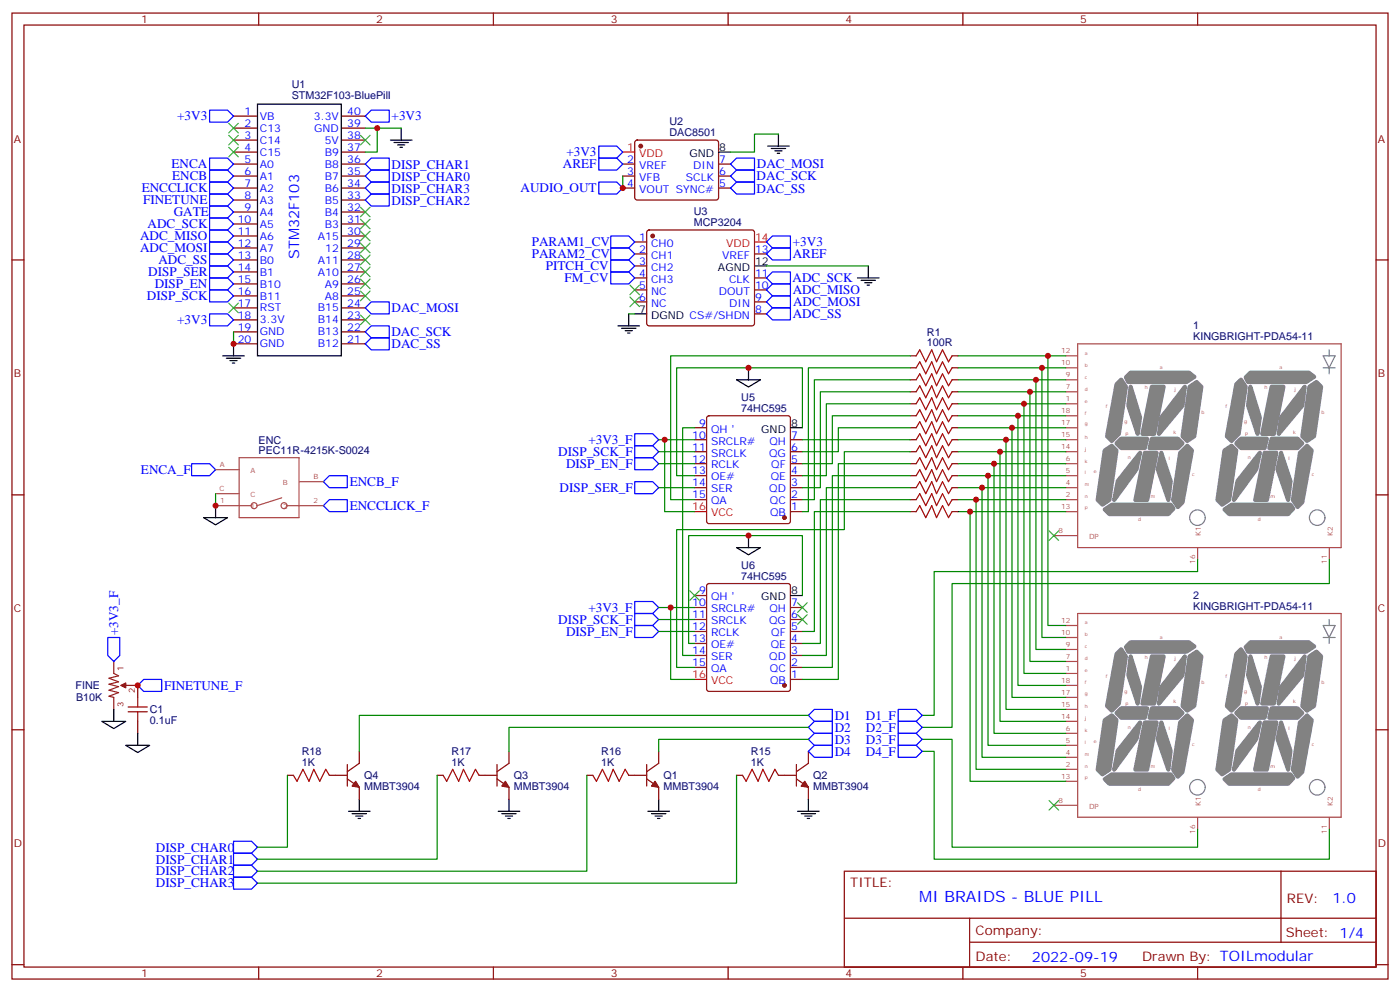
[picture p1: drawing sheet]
<svg xmlns="http://www.w3.org/2000/svg" width="412mm" height="292mm" viewBox="0 0 412 292" stroke-linecap="round" stroke-linejoin="round" font-family="sans-serif">
<g fill="none" stroke="#870000" stroke-width=".35">
<path d="M3.5 3.8h405.4v284.4h-405.4zM7.1 7.4h398.2v277.3h-398.2zM76.2 3.8v3.6M145.3 3.8v3.6M214.5 3.8v3.6M283.6 3.8v3.6M352.8 3.8v3.6M68.8 34.2h7M68.8 37.7h7M100.5 34.2h7.1M100.5 37.7h7.1M68.8 41.2h7"/>
<path d="M68.8 44.8h7M68.8 48.3h7M68.8 51.8h7M68.8 55.4h7M68.8 58.9h7M100.5 41.2h7.1M100.5 44.8h7.1M100.5 48.3h7.1M100.5 51.8h7.1M100.5 55.4h7.1M100.5 58.9h7.1M183.4 48.3h3.6"/>
<path d="M183.4 51.8h3.6M183.4 55.4h3.6M187.2 41.4l.5-.2h23.3l.5 .2 .2 .5-.1 16.5-.6 .5-23.6-.1-.4-.6v-16.3zM211.7 48.3h3.5M211.7 51.8h3.5M211.7 55.4h3.5M3.5 76.5h3.6M68.8 76.5h7M68.8 62.4h7M68.8 65.9h7M68.8 69.5h7M68.8 73h7"/>
<path d="M100.5 76.5h7.1M100.5 62.4h7.1M100.5 65.9h7.1M100.5 69.5h7.1M100.5 73h7.1M187 74.8h3.5M187 78.3h3.5M187 71.2h3.5M190.7 67.9l.5-.2h30.3l.5 .2 .2 .5v26.8l-.2 .5-.5 .2h-30.3l-.5-.2-.2-.5v-26.8zM222.2 74.8h3.6M405.3 76.5h3.6M68.8 80h7"/>
<path d="M68.8 83.6h7M68.8 87.1h7M68.8 90.6h7M68.8 94.2h7M68.8 97.7h7M100.5 80h7.1M100.5 83.6h7.1M100.5 87.1h7.1M100.5 90.6h7.1M100.5 94.2h7.1M100.5 97.7h7.1M187 81.8h3.5"/>
<path d="M187 85.3h3.5M187 88.9h3.5M222.2 81.8h3.6M222.2 85.3h3.6M222.2 88.9h3.6M222.2 92.4h3.6M68.8 101.2h7M100.5 101.2h7.1M268.1 104.7h1.8M268.1 108.3h1.8M268.1 111.8h1.8M268.1 115.3h1.8"/>
<path d="M268.1 118.9h1.8M280.5 104.7h1.7M280.5 108.3h1.7M280.5 111.8h1.7M280.5 115.3h1.7M280.5 118.9h1.7M204.6 136.5h3.5M204.6 133h3.5M204.6 129.4h3.5M204.6 125.9h3.5M208.4 122.6l.4-.2h23.3l.5 .2 .2 .5v30.3l-.2 .5-.5 .2h-23.3l-.5-.2-.2-.5v-30.3zM232.8 136.5h3.6"/>
<path d="M232.8 133h3.6M232.8 129.4h3.6M268.1 136.5h1.8M268.1 133h1.8M268.1 129.4h1.8M268.1 125.9h1.8M268.1 122.4h1.8M280.5 136.5h1.7M280.5 133h1.7M280.5 129.4h1.7M280.5 125.9h1.7M280.5 122.4h1.7"/>
<path d="M3.5 145.7h3.6M204.6 147.1h3.5M204.6 143.5h3.5M204.6 140h3.5M232.8 150.6h3.6M232.8 147.1h3.6M232.8 143.5h3.6M232.8 140h3.6M268.1 150.6h1.8M268.1 147.1h1.8M268.1 143.5h1.8M268.1 140h1.8"/>
<path d="M280.5 150.6h1.7M280.5 147.1h1.7M280.5 143.5h1.7M280.5 140h1.7M405.3 145.7h3.6M204.6 178.8h3.5M204.6 175.3h3.5M208.4 172l.4-.2h23.3l.5 .2 .2 .5v30.3l-.2 .5-.5 .2h-23.3l-.5-.2-.2-.5v-30.3zM232.8 178.8h3.6M204.6 196.5h3.5M204.6 192.9h3.5M204.6 189.4h3.5"/>
<path d="M204.6 185.9h3.5M204.6 182.4h3.5M232.8 200h3.6M232.8 196.5h3.6M232.8 192.9h3.6M232.8 189.4h3.6M232.8 185.9h3.6M232.8 182.4h3.6M3.5 214.8h3.6M37 201.8h3.6v3.5M40.6 212.3v3.6M405.3 214.8h3.6"/>
<path d="M84.7 228.2h1.7M97 228.2h5.3M102.3 225v6.4M102.3 229.3l3.5 2.4v3.6M105.8 221.2v3.5l-3.5 2.5M128.8 228.2h1.7M141.1 228.2h5.3M146.4 225v6.4M146.4 229.3l3.5 2.4v3.6M149.9 221.2v3.5l-3.5 2.5M172.9 228.2h1.7M185.2 228.2h5.3"/>
<path d="M190.5 225v6.4M190.5 229.3l3.5 2.4v3.6M194 221.2v3.5l-3.5 2.5M217 228.2h1.7M229.3 228.2h5.3M234.6 225v6.4M234.6 229.3l3.5 2.4v3.6M238.1 221.2v3.5l-3.5 2.5M248.7 256.4h156.6v28.3h-156.6zM377.3 256.5v20.8M248.7 270.3h156.5M285.6 277.3h119.6"/>
<path d="M285.6 270.3v14.1M3.5 284h3.6M76.2 284.7v3.5M145.3 284.7v3.5M214.5 284.7v3.5M283.6 284.7v3.5M352.8 284.7v3.5M405.3 284h3.6"/>
</g>
<g fill="none" stroke="#000" stroke-width=".35">
<path d="M75.8 30.7h24.7v74h-24.7zM118.2 37.7v3.5M229.3 39.5v3.5M115 41.2h6.4M116.1 41.9h4.2M117.1 42.7h2.1M117.8 43.4h.7M211.7 44.8h3.5M226.1 43h6.4M227.2 43.7h4.2M228.2 44.4h2.2M229 45.1h.7"/>
<path d="M222.2 78.3h3.6M255.8 78.3v3.5M182 95.9h6.4M183.1 96.6h4.2M184.1 97.3h2.2M184.9 98h.7M185.2 92.4v3.5M187 92.4h3.5M252.6 81.8h6.3M253.6 82.5h4.3M254.7 83.2h2.1M255.4 83.9h.7"/>
<path d="M65.6 104.7h6.4M66.7 105.4h4.2M67.7 106.2h2.1M68.4 106.9h.7M68.8 101.2v3.5M217 111.8h7l-3.5 2.1zM220.5 108.3v3.5M232.8 125.9h3.6M60 152.4h7l-3.5 2.1zM63.5 148.8v3.6M220.5 157.7v3.5M217 161.2h7l-3.5 2.1z"/>
<path d="M232.8 175.3h3.6M30 212.3h7l-3.5 2.2zM33.5 208.8v3.5M37 219.4h7.1l-3.5 2.1zM40.6 215.9v3.5M102.7 238.8h6.3M103.7 239.5h4.2M105.8 235.3v3.5M146.8 238.8h6.3M147.8 239.5h4.2M149.9 235.3v3.5M190.9 238.8h6.3"/>
<path d="M191.9 239.5h4.2M194 235.3v3.5M234.9 238.8h6.4M236 239.5h4.2M238.1 235.3v3.5M104.8 240.2h2.1M105.5 240.9h.7M148.9 240.2h2.1M149.6 240.9h.7M193 240.2h2.1M193.7 240.9h.7M237.1 240.2h2.1"/>
<path d="M237.8 240.9h.7"/>
</g>
<g fill="none" stroke="#00f" stroke-width=".35">
<path d="M61.7 32.4h5.3l1.8 1.8-1.8 1.7h-5.3zM107.6 34.2l1.8-1.8h5.3v3.5h-5.3zM61.7 53.6h5.3l1.8 1.8-1.8 1.7h-5.3zM61.7 46.5h5.3l1.8 1.8-1.8 1.8h-5.3zM61.7 50.1h5.3l1.8 1.7-1.8 1.8h-5.3zM61.7 57.1h5.3l1.8 1.8-1.8 1.7h-5.3zM107.6 51.8l1.8-1.7h5.3v3.5h-5.3zM107.6 55.4l1.8-1.8h5.3v3.5h-5.3zM107.6 58.9l1.8-1.8h5.3v3.5h-5.3zM109.4 46.5h5.3v3.6h-5.3l-1.8-1.8zM176.4 43h5.3l1.7 1.8-1.7 1.7h-5.3zM176.4 46.5h5.3l1.7 1.8-1.7 1.8h-5.3z"/>
<path d="M176.4 53.6h5.3l1.7 1.8-1.7 1.7h-5.3zM215.2 55.4l1.8-1.8h5.2v3.5h-5.2zM215.2 51.8l1.8-1.7h5.2v3.5h-5.2zM217 46.5h5.2v3.6h-5.2l-1.8-1.8zM61.7 60.6h5.3l1.8 1.8-1.8 1.8h-5.3zM61.7 64.2h5.3l1.8 1.7-1.8 1.8h-5.3zM61.7 67.7h5.3l1.8 1.8-1.8 1.7h-5.3zM61.7 71.2h5.3l1.8 1.8-1.8 1.8h-5.3zM61.7 74.8h5.3l1.8 1.7-1.8 1.8h-5.3zM61.7 78.3h5.3l1.8 1.7-1.8 1.8h-5.3zM179.9 69.5h5.3l1.8 1.7-1.8 1.8h-5.3zM179.9 73h5.3l1.8 1.8-1.8 1.7h-5.3z"/>
<path d="M179.9 76.5h5.3l1.8 1.8-1.8 1.7h-5.3zM225.8 71.2l1.7-1.7h5.3v3.5h-5.3zM225.8 74.8l1.7-1.8h5.3v3.5h-5.3zM61.7 81.8h5.3l1.8 1.8-1.8 1.7h-5.3zM61.7 85.3h5.3l1.8 1.8-1.8 1.8h-5.3zM61.7 92.4h5.3l1.8 1.8-1.8 1.7h-5.3zM107.6 90.6l1.8-1.7h5.3v3.5h-5.3zM107.6 97.7l1.8-1.8h5.3v3.5h-5.3zM179.9 80h5.3l1.8 1.8-1.8 1.8h-5.3zM225.8 81.8l1.7-1.8h5.3v3.6h-5.3zM225.8 85.3l1.7-1.7h5.3v3.5h-5.3zM225.8 88.9l1.7-1.8h5.3v3.5h-5.3z"/>
<path d="M225.8 92.4l1.7-1.8h5.3v3.6h-5.3zM107.6 101.2l1.8-1.8h5.3v3.6h-5.3zM56.4 136.5h5.3l1.8 1.8-1.8 1.7h-5.3zM187 127.7h5.3l1.7 1.7-1.7 1.8h-5.3zM187 131.2h5.3l1.7 1.8-1.7 1.7h-5.3zM187 134.7h5.3l1.7 1.8-1.7 1.8h-5.3zM95.2 141.8l1.8-1.8h5.3v3.5h-5.3zM95.2 148.8l1.8-1.7h5.3v3.5h-5.3zM187 141.8h5.3l1.7 1.7-1.7 1.8h-5.3zM187 177.1h5.3l1.7 1.7-1.7 1.8h-5.3zM31.7 187.6h3.6v5.3l-1.8 1.8-1.8-1.8zM187 180.6h5.3l1.7 1.8-1.7 1.7h-5.3z"/>
<path d="M187 184.1h5.3l1.7 1.8-1.7 1.7h-5.3zM40.6 201.8l1.7-1.8h5.3v3.5h-5.3zM238.1 217.6l1.8-1.7h5.3v3.5h-5.3zM238.1 214.1l1.8-1.8h5.3v3.6h-5.3zM238.1 210.6l1.8-1.8h5.3v3.5h-5.3zM264.6 219.4h5.3l1.7 1.8-1.7 1.7h-5.3zM264.6 215.9h5.3l1.7 1.7-1.7 1.8h-5.3zM264.6 212.3h5.3l1.7 1.8-1.7 1.8h-5.3zM264.6 208.8h5.3l1.7 1.8-1.7 1.7h-5.3zM238.1 221.2l1.8-1.8h5.3v3.5h-5.3zM68.8 251.1h5.3l1.7 1.8-1.7 1.8h-5.3zM68.8 247.6h5.3l1.7 1.8-1.7 1.7h-5.3z"/>
<path d="M68.8 254.7h5.3l1.7 1.7-1.7 1.8h-5.3zM68.8 258.2h5.3l1.7 1.8-1.7 1.7h-5.3z"/>
</g>
<g fill="none" stroke="#008700" stroke-width=".35">
<path d="M107.6 37.7h10.6M111.1 37.7v7.1h-3.5M229.3 39.5h-7.1v5.3h-7M183.4 51.8v3.6M225.8 78.3h30M68.8 97.7v3.5M185.2 92.4h1.8M268.1 104.7h-70.5v42.4h7M268.1 108.3h-30v42.3h-1.7M268.1 111.8h-28.2v35.3h-3.5M268.1 115.3h-26.4v28.2h-5.3M268.1 118.9h-24.7v21.1h-7"/>
<path d="M282.2 104.7h31.8M282.2 108.3h31.8M282.2 111.8h31.8M282.2 115.3h31.8M282.2 118.9h31.8M301.6 118.9v79.3h12.4M303.4 115.3v79.4h10.6M305.2 111.8v79.4h8.8M306.9 108.3v79.3h7.1M308.7 104.7v79.4h5.3M194 129.4h1.8M194 133h10.6"/>
<path d="M194 136.5h10.6M204.6 129.4h-8.8v21.2h8.8M204.6 125.9h-3.5v67h3.5M236.4 125.9v-17.6h-37.1v31.7h5.3M236.4 129.4h31.7M268.1 122.4h-22.9v14.1h-8.8M268.1 125.9h-21.2v7.1h-10.5M268.1 133h-19.4v22.9h-49.4v40.6h5.3M268.1 136.5h-21.2v63.5h-10.5M282.2 122.4h31.8M282.2 125.9h31.8M282.2 129.4h31.8"/>
<path d="M282.2 133h31.8M282.2 136.5h31.8M292.8 136.5v79.4h21.2M294.6 133v79.3h19.4M296.3 129.4v79.4h17.7M298.1 125.9v79.4h15.9M299.9 122.4v79.4h14.1M63.5 145.3v3.5M194 143.5h10.6M268.1 140h-22.9v56.5h-8.8M268.1 143.5h-24.7v49.4h-7M268.1 147.1h-26.4v42.3h-5.3"/>
<path d="M268.1 150.6h-28.2v35.3h-3.5M282.2 140h31.8M282.2 143.5h31.8M282.2 147.1h31.8M282.2 150.6h31.8M285.8 150.6v79.4h28.2M287.5 147.1v79.3h26.5M289.3 143.5v79.4h24.7M291 140v79.4h23M194 178.8h3.6M204.6 178.8h-7v21.2h7M236.4 175.3v-17.6h-33.6v31.7h1.8"/>
<path d="M352.8 164.7v3.5h-77.6v42.4h-3.6M391.6 164.7v7.1h-111.1v42.3h-8.9M194 182.4h10.6M194 185.9h10.6M238.1 217.6h-44.1v3.6M238.1 214.1h-88.2v7.1M238.1 210.6h-132.3v10.6M271.6 217.6h8.9v31.8h72.3v-5.3M84.7 228.2v21.2h-8.9M128.8 228.2v24.7h-53M172.9 228.2v28.2h-97.1M217 228.2v31.8h-141.2"/>
<path d="M271.6 221.2h3.6v31.7h116.4v-8.8"/>
</g>
<g fill="none" stroke="#3c3" stroke-width=".35">
<path d="M67.4 36.3l2.8 2.8M67.4 39.8l2.8 2.9M70.2 36.3l-2.8 2.8M70.2 39.8l-2.8 2.9M106.2 39.8l2.8 2.9M109 39.8l-2.8 2.9M67.4 43.4l2.8 2.8M70.2 43.4l-2.8 2.8M106.2 61l2.8 2.8M106.2 64.5l2.8 2.8M106.2 68.1l2.8 2.8M106.2 71.6l2.8 2.8"/>
<path d="M106.2 75.1l2.8 2.8M106.2 78.6l2.8 2.9M109 61l-2.8 2.8M109 64.5l-2.8 2.8M109 68.1l-2.8 2.8M109 71.6l-2.8 2.8M109 75.1l-2.8 2.8M109 78.6l-2.8 2.9M67.4 89.2l2.8 2.8M70.2 89.2l-2.8 2.8M106.2 82.2l2.8 2.8M106.2 85.7l2.8 2.8"/>
<path d="M106.2 92.7l2.8 2.9M109 82.2l-2.8 2.8M109 85.7l-2.8 2.8M109 92.7l-2.8 2.9M185.6 83.9l2.8 2.8M185.6 87.5l2.8 2.8M188.4 83.9l-2.8 2.8M188.4 87.5l-2.8 2.8M309 156.2l2.9 2.9M311.9 156.2l-2.9 2.9M203.2 173.9l2.8 2.8M206 173.9l-2.8 2.8"/>
<path d="M234.9 177.4l2.9 2.8M237.8 177.4l-2.9 2.8M234.9 180.9l2.9 2.9M237.8 180.9l-2.9 2.9M309 235.6l2.9 2.8M311.9 235.6l-2.9 2.8"/>
</g>
<g fill="#870000" stroke="#870000" stroke-width=".35">
<path d="M35.6 201.8l1.4-.8v1.5z"/>
<path d="M237.1 230l1 1.7-2.1-.3z"/>
<path d="M193 230l1 1.7-2.1-.3z"/>
<path d="M148.9 230l1 1.7-2.1-.3z"/>
<path d="M104.8 230l1 1.7-2.1-.3z"/>
<circle cx="188.7" cy="43" r=".53"/>
<circle cx="192.3" cy="69.5" r=".53"/>
<circle cx="231.1" cy="152.4" r=".53"/>
<circle cx="231.1" cy="201.8" r=".53"/>
</g>
<path d="M183.4 44.8h3.6M222.2 71.2h3.6M204.6 150.6h3.5M204.6 200h3.5" fill="none" stroke="#f00" stroke-width=".35"/>
<path d="M33.5 194.7v3.5l1.4 .7-2.8 .7 2.8 1.1-2.8 .7 2.8 .7-2.8 1.1 2.8 .7-2.8 1 1.4 .4v3.5M35.6 201.8h1.4" fill="none" stroke="#8c2424" stroke-width=".35"/>
<g fill="none" stroke="#a10000" stroke-width=".35">
<path d="M269.9 104.7l1-1.7 1.8 3.5 1.8-3.5 1.4 3.5 1.7-3.5 1.8 3.5 1.1-1.8M269.9 108.3l1-1.8 1.8 3.5 1.8-3.5 1.4 3.5 1.7-3.5 1.8 3.5 1.1-1.7M269.9 111.8l1-1.8 1.8 3.6 1.8-3.6 1.4 3.6 1.7-3.6 1.8 3.6 1.1-1.8M269.9 115.3l1-1.7 1.8 3.5 1.8-3.5 1.4 3.5 1.7-3.5 1.8 3.5 1.1-1.8M269.9 118.9l1-1.8 1.8 3.5 1.8-3.5 1.4 3.5 1.7-3.5 1.8 3.5 1.1-1.7M269.9 122.4l1-1.8 1.8 3.5 1.8-3.5 1.4 3.5 1.7-3.5 1.8 3.5 1.1-1.7M269.9 125.9l1-1.8 1.8 3.6 1.8-3.6 1.4 3.6 1.7-3.6 1.8 3.6 1.1-1.8M269.9 129.4l1-1.7 1.8 3.5 1.8-3.5 1.4 3.5 1.7-3.5 1.8 3.5 1.1-1.8M269.9 133l1-1.8 1.8 3.5 1.8-3.5 1.4 3.5 1.7-3.5 1.8 3.5 1.1-1.7M269.9 136.5l1-1.8 1.8 3.6 1.8-3.6 1.4 3.6 1.7-3.6 1.8 3.6 1.1-1.8M269.9 140l1-1.7 1.8 3.5 1.8-3.5 1.4 3.5 1.7-3.5 1.8 3.5 1.1-1.8M269.9 143.5l1-1.7 1.8 3.5 1.8-3.5 1.4 3.5 1.7-3.5 1.8 3.5 1.1-1.8"/>
<path d="M269.9 147.1l1-1.8 1.8 3.5 1.8-3.5 1.4 3.5 1.7-3.5 1.8 3.5 1.1-1.7M269.9 150.6l1-1.8 1.8 3.6 1.8-3.6 1.4 3.6 1.7-3.6 1.8 3.6 1.1-1.8M37.7 209.5h5.7M37.7 208.1h5.7M40.6 205.3v2.8M40.6 209.5v2.8M86.4 228.2l1.1 1.8 1.8-3.6 1.7 3.6 1.4-3.6 1.8 3.6 1.8-3.6 1 1.8M130.5 228.2l1.1 1.8 1.7-3.6 1.8 3.6 1.4-3.6 1.8 3.6 1.8-3.6 1 1.8M174.6 228.2l1.1 1.8 1.7-3.6 1.8 3.6 1.4-3.6 1.8 3.6 1.7-3.6 1.1 1.8M218.7 228.2l1.1 1.8 1.7-3.6 1.8 3.6 1.4-3.6 1.8 3.6 1.7-3.6 1.1 1.8"/>
</g>
<g fill="none" stroke="#a64a4a" stroke-width=".35">
<path d="M314 104.7h3.4M314 108.3h3.4M314 111.8h3.4M314 115.3h3.4M314 118.9h3.4M317.4 101.2h77.7v60h-77.7zM63.5 138.3h6.9M70.4 134.7h17.7v17.7h-17.7zM314 122.4h3.4M314 125.9h3.4M314 129.4h3.4M314 136.5h3.4"/>
<path d="M314 133h3.4M63.5 148.8h10.5M63.5 145.3h6.9M83 146.5l-7.3 2.3M84.6 148.8h3.5M88.3 148.8h6.9M88.3 141.8h6.9M310.4 157.7h7M314 143.5h3.4M314 147.1h3.4M314 150.6h3.4M314 140h3.4"/>
<path d="M352.8 161.2v3.5M391.6 161.2v3.5M314 184.1h3.4M314 187.6h3.4M314 191.2h3.4M314 194.7h3.4M314 198.2h3.4M317.4 180.6h77.7v60h-77.7zM314 201.8h3.4M314 205.3h3.4M314 208.8h3.4M314 215.9h3.4"/>
<path d="M314 212.3h3.4M314 219.4h3.4M310.4 237h7M314 222.9h3.4M314 226.4h3.4M314 230h3.4M352.8 240.6v3.5M391.6 240.6v3.5"/>
<circle cx="74.9" cy="148.8" r=".88"/>
<circle cx="83.7" cy="148.8" r=".88"/>
</g>
<g fill="none" stroke="#828282" stroke-width=".35">
<path d="M389.8 104.7h3.5l-1.8 3.6zM389.8 108.3h3.5M391.5 103v1.7M391.5 108.3v1.7M389.8 184.1h3.5l-1.8 3.5zM389.8 187.6h3.5M391.5 182.4v1.7M391.5 187.6v1.8"/>
<circle cx="352.7" cy="152.4" r="2.29"/>
<circle cx="388" cy="152.4" r="2.29"/>
<circle cx="352.7" cy="231.7" r="2.29"/>
<circle cx="388" cy="231.7" r="2.29"/>
</g>
<g fill="#828282" stroke="#828282" stroke-width="1.2">
<path d="M331.7 111.1l1.4-1.4h17.1l1.6 1.2-2.3 1.5h-17.1z"/>
<path d="M350.4 113.8l2.1-1.4 1.4 1.4-2.1 14.6-2.1 1.4-1.4-1.4z"/>
<path d="M330.3 111.8l1.4 2-2.1 13.9-2.1 2.1-1.4-1.4 2.8-15.3z"/>
<path d="M328.9 130.5l1.4-1.4h7.6l-.7 2.8h-6.9z"/>
<path d="M339.3 129.1h7.6l1.4 1.4-1.4 1.4h-8.3z"/>
<path d="M339.3 113.8h3.5l-2.8 13.9h-3.5z"/>
<path d="M333.1 113.8l2.7 9.1-.7 4.8-2.7-8.3z"/>
<path d="M349 113.8l-.7 5.6-6.9 8.3 .7-4.8z"/>
<path d="M325.4 132.6l2.1-1.4 1.4 1.4-2.1 14.6-2.1 1.4-1.4-1.4z"/>
<path d="M347.6 133.3l2.1-2.1 1.4 1.4-2.8 15.3-1.4 1.4-1.3-2.1z"/>
<path d="M325.4 149.9l2.1-1.3h17.3l.9 1.1-1.6 1.6h-17.3z"/>
<path d="M337.2 133.3h3.5l-2.8 13.9h-3.5z"/>
<path d="M342.1 133.3l2.8 8.3-.7 5.6-3.2-9.1z"/>
<path d="M335.8 133.3l-1 4.8-6.6 9.1 1-5.6z"/>
<path d="M368.3 109.7h17.2l1.6 1.2-2.3 1.5h-17.2l-.7-1.3z"/>
<path d="M385.7 113.8l2.1-1.4 1.4 1.4-2.1 14.6-2.1 1.4-1.4-1.4z"/>
<path d="M365.6 111.8l1.3 2-2 13.9-2.1 2.1-1.4-1.4 2.8-15.3z"/>
<path d="M364.2 130.5l1.4-1.4h7.6l-.7 2.8h-6.9z"/>
<path d="M374.6 129.1h7.6l1.4 1.4-1.4 1.4h-8.3z"/>
<path d="M374.6 113.8h3.5l-2.8 13.9h-3.5z"/>
<path d="M368.3 113.8l2.8 9.1-.7 4.8-2.8-8.3z"/>
<path d="M384.3 113.8l-.7 5.6-6.9 8.3 .7-4.8z"/>
<path d="M360.7 132.6l2.1-1.4 1.4 1.4-2.1 14.6-2.1 1.4-1.4-1.4z"/>
<path d="M385 131.2l1.4 1.4-2.8 15.3-1.4 1.4-1.4-2.1 2.1-13.9z"/>
<path d="M360.7 149.9l2.1-1.3h17.3l.8 1.1-1.5 1.6h-17.3z"/>
<path d="M372.5 133.3h3.5l-2.8 13.9h-3.5z"/>
<path d="M377.4 133.3l2.7 8.3-.7 5.6-3.1-9.1z"/>
<path d="M371.1 133.3l-1 4.8-6.6 9.1 1-5.6z"/>
<path d="M331.7 190.4l1.4-1.4h17.1l1.6 1.3-2.3 1.5h-17.1z"/>
<path d="M350.4 193.2l2.1-1.4 1.4 1.4-2.1 14.6-2.1 1.4-1.4-1.4z"/>
<path d="M330.3 191.1l1.4 2.1-2.1 13.9-2.1 2.1-1.4-1.4 2.8-15.3z"/>
<path d="M328.9 209.9l1.4-1.4h7.6l-.7 2.8h-6.9z"/>
<path d="M339.3 208.5h7.6l1.4 1.4-1.4 1.4h-8.3z"/>
<path d="M339.3 193.2h3.5l-2.8 13.9h-3.5z"/>
<path d="M333.1 193.2l2.7 9-.7 4.9-2.7-8.3z"/>
<path d="M349 193.2l-.7 5.6-6.9 8.3 .7-4.9z"/>
<path d="M325.4 212l2.1-1.4 1.4 1.4-2.1 14.5-2.1 1.4-1.4-1.4z"/>
<path d="M347.6 212.7l2.1-2.1 1.4 1.4-2.8 15.2-1.4 1.4-1.3-2.1z"/>
<path d="M325.4 229.3l2.1-1.4h17.3l.9 1.2-1.6 1.6h-17.3z"/>
<path d="M337.2 212.7h3.5l-2.8 13.8h-3.5z"/>
<path d="M342.1 212.7l2.8 8.3-.7 5.5-3.2-9z"/>
<path d="M335.8 212.7l-1 4.8-6.6 9 1-5.5z"/>
<path d="M368.3 189h17.2l1.6 1.3-2.3 1.5h-17.2l-.7-1.4z"/>
<path d="M385.7 193.2l2.1-1.4 1.4 1.4-2.1 14.6-2.1 1.4-1.4-1.4z"/>
<path d="M365.6 191.1l1.3 2.1-2 13.9-2.1 2.1-1.4-1.4 2.8-15.3z"/>
<path d="M364.2 209.9l1.4-1.4h7.6l-.7 2.8h-6.9z"/>
<path d="M374.6 208.5h7.6l1.4 1.4-1.4 1.4h-8.3z"/>
<path d="M374.6 193.2h3.5l-2.8 13.9h-3.5z"/>
<path d="M368.3 193.2l2.8 9-.7 4.9-2.8-8.3z"/>
<path d="M384.3 193.2l-.7 5.6-6.9 8.3 .7-4.9z"/>
<path d="M360.7 212l2.1-1.4 1.4 1.4-2.1 14.5-2.1 1.4-1.4-1.4z"/>
<path d="M385 210.6l1.4 1.4-2.8 15.2-1.4 1.4-1.4-2.1 2.1-13.8z"/>
<path d="M360.7 229.3l2.1-1.4h17.3l.8 1.2-1.5 1.6h-17.3z"/>
<path d="M372.5 212.7h3.5l-2.8 13.8h-3.5z"/>
<path d="M377.4 212.7l2.7 8.3-.7 5.5-3.1-9z"/>
<path d="M371.1 212.7l-1 4.8-6.6 9 1-5.5z"/>
</g>
<g fill="#c00">
<circle cx="68.8" cy="101.2" r=".88"/>
<circle cx="111.1" cy="37.7" r=".88"/>
<circle cx="183.4" cy="55.4" r=".88"/>
<circle cx="40.6" cy="201.8" r=".88"/>
<circle cx="308.7" cy="104.7" r=".88"/>
<circle cx="306.9" cy="108.3" r=".88"/>
<circle cx="305.2" cy="111.8" r=".88"/>
<circle cx="303.4" cy="115.3" r=".88"/>
<circle cx="301.6" cy="118.9" r=".88"/>
<circle cx="299.9" cy="122.4" r=".88"/>
<circle cx="298.1" cy="125.9" r=".88"/>
<circle cx="296.3" cy="129.4" r=".88"/>
<circle cx="294.6" cy="133" r=".88"/>
<circle cx="292.8" cy="136.5" r=".88"/>
<circle cx="291" cy="140" r=".88"/>
<circle cx="289.3" cy="143.5" r=".88"/>
<circle cx="287.5" cy="147.1" r=".88"/>
<circle cx="285.8" cy="150.6" r=".88"/>
<circle cx="195.8" cy="129.4" r=".88"/>
<circle cx="197.6" cy="178.8" r=".88"/>
<circle cx="220.5" cy="108.3" r=".88"/>
<circle cx="220.5" cy="157.7" r=".88"/>
<circle cx="63.5" cy="148.8" r=".88"/>
</g>
<text font-size="4.6" fill="#00f" x="270.8" y="265.5">MI BRAIDS - BLUE PILL</text>
<g font-size="4.2" fill="#00f">
<text x="88.1" y="76.2" transform="rotate(-90 88.1 76.2)">STM32F103</text>
<text x="392.5" y="265.7">1.0</text>
<text x="304" y="283.1">2022-09-19</text>
</g>
<g font-size="3.9" fill="#00f">
<text x="52.2" y="35.5">+3V3</text>
<text x="115.4" y="35.4">+3V3</text>
<text x="166.8" y="46">+3V3</text>
<text x="50.5" y="49.5">ENCA</text>
<text x="50.7" y="53.1">ENCB</text>
<text x="115.4" y="49.6">DISP_CHAR1</text>
<text x="115.4" y="53.1">DISP_CHAR0</text>
<text x="165.8" y="49.5">AREF</text>
<text x="222.9" y="53.1">DAC_SCK</text>
<text x="223" y="49.6">DAC_MOSI</text>
<text x="41.7" y="56.6">ENCCLICK</text>
<text x="115.4" y="56.7">DISP_CHAR3</text>
<text x="153.3" y="56.6">AUDIO_OUT</text>
<text x="222.8" y="56.8">DAC_SS</text>
<text x="42.1" y="60.1">FINETUNE</text>
<text x="51.2" y="63.6">GATE</text>
<text x="115.4" y="60.2">DISP_CHAR2</text>
<text x="41.3" y="70.7">ADC_MISO</text>
<text x="43.5" y="67.2">ADC_SCK</text>
<text x="41.3" y="74.2">ADC_MOSI</text>
<text x="46.7" y="77.7">ADC_SS</text>
<text x="156.6" y="72.5">PARAM1_CV</text>
<text x="156.6" y="76">PARAM2_CV</text>
<text x="233.5" y="72.5">+3V3</text>
<text x="233.5" y="76.1">AREF</text>
<text x="43.7" y="81.3">DISP_SER</text>
<text x="160.8" y="79.5">PITCH_CV</text>
<text x="166.3" y="83.1">FM_CV</text>
<text x="233.5" y="83.1">ADC_SCK</text>
<text x="43.3" y="88.4">DISP_SCK</text>
<text x="45.6" y="84.8">DISP_EN</text>
<text x="233.5" y="86.6">ADC_MISO</text>
<text x="52.2" y="95.4">+3V3</text>
<text x="115.4" y="91.9">DAC_MOSI</text>
<text x="233.5" y="93.7">ADC_SS</text>
<text x="233.6" y="90.2">ADC_MOSI</text>
<text x="115.3" y="99">DAC_SCK</text>
<text x="115.4" y="102.5">DAC_SS</text>
<text x="173.3" y="130.7">+3V3_F</text>
<text x="164.4" y="134.2">DISP_SCK_F</text>
<text x="166.7" y="137.7">DISP_EN_F</text>
<text x="41.5" y="139.5">ENCA_F</text>
<text x="103" y="143.1">ENCB_F</text>
<text x="164.8" y="144.8">DISP_SER_F</text>
<text x="103" y="150.2">ENCCLICK_F</text>
<text x="164.4" y="183.6">DISP_SCK_F</text>
<text x="173.3" y="180.1">+3V3_F</text>
<text x="34.8" y="186.9" transform="rotate(-90 34.8 186.9)">+3V3_F</text>
<text x="166.7" y="187.1">DISP_EN_F</text>
<text x="48.3" y="203">FINETUNE_F</text>
<text x="245.9" y="215.4">D2</text>
<text x="245.9" y="211.9">D1</text>
<text x="255.1" y="215.3">D2_F</text>
<text x="255.1" y="211.8">D1_F</text>
<text x="245.9" y="218.9">D3</text>
<text x="255.1" y="218.9">D3_F</text>
<text x="245.9" y="222.5">D4</text>
<text x="255.1" y="222.4">D4_F</text>
<text x="45.9" y="250.6">DISP_CHAR0</text>
<text x="45.9" y="254.2">DISP_CHAR1</text>
<text x="45.9" y="257.7">DISP_CHAR2</text>
<text x="45.9" y="261.2">DISP_CHAR3</text>
</g>
<g font-size="3.9" fill="#800">
<text x="250.5" y="261">TITLE:</text>
<text x="379.1" y="265.7">REV:</text>
<text x="287.4" y="275.2">Company:</text>
<text x="378.7" y="275.8">Sheet: 1/4</text>
<text x="287.4" y="282.9">Date:</text>
<text x="336.4" y="283">Drawn By: TOILmodular</text>
</g>
<g font-size="3.2" fill="#800">
<text x="41.6" y="6.8">1</text>
<text x="110.8" y="6.8">2</text>
<text x="179.9" y="6.8">3</text>
<text x="249.1" y="6.8">4</text>
<text x="318.2" y="6.8">5</text>
<text x="4.1" y="41.9">A</text>
<text x="405.9" y="41.9">A</text>
<text x="4.1" y="111.1">B</text>
<text x="405.9" y="111.1">B</text>
<text x="4.1" y="180.2">C</text>
<text x="405.9" y="180.2">C</text>
<text x="4.1" y="249.4">D</text>
<text x="405.9" y="249.4">D</text>
<text x="41.6" y="287.7">1</text>
<text x="110.8" y="287.7">2</text>
<text x="179.9" y="287.7">3</text>
<text x="249.1" y="287.7">4</text>
<text x="318.2" y="287.7">5</text>
</g>
<g font-size="3.2" fill="#000080">
<text x="85.9" y="29.3">STM32F103-BluePill</text>
<text x="85.9" y="25.9">U1</text>
<text x="197.2" y="40.1">DAC8501</text>
<text x="197.2" y="36.9">U2</text>
<text x="204.4" y="63.3">U3</text>
<text x="204.4" y="66.5">MCP3204</text>
<text x="273" y="101.9">100R</text>
<text x="273" y="98.8">R1</text>
<text x="351.5" y="100.2">KINGBRIGHT-PDA54-11</text>
<text x="351.5" y="97">1</text>
<text x="218.4" y="118.2">U5</text>
<text x="218.4" y="121.3">74HC595</text>
<text x="76.1" y="130.6">ENC</text>
<text x="76.1" y="133.7">PEC11R-4215K-S0024</text>
<text x="218.4" y="167.6">U6</text>
<text x="218.4" y="170.7">74HC595</text>
<text x="351.5" y="179.5">KINGBRIGHT-PDA54-11</text>
<text x="351.5" y="176.4">2</text>
<text x="22.2" y="202.9">FINE</text>
<text x="22.4" y="206.4">B10K</text>
<text x="44.1" y="209.9">C1</text>
<text x="44.1" y="213.1">0.1uF</text>
<text x="88.9" y="225.4">1K</text>
<text x="88.9" y="222.2">R18</text>
<text x="133" y="225.4">1K</text>
<text x="133" y="222.2">R17</text>
<text x="177.1" y="225.4">1K</text>
<text x="177.1" y="222.2">R16</text>
<text x="221.2" y="225.4">1K</text>
<text x="221.2" y="222.2">R15</text>
<text x="107.2" y="232.6">MMBT3904</text>
<text x="107.2" y="229.4">Q4</text>
<text x="151.3" y="232.6">MMBT3904</text>
<text x="151.3" y="229.4">Q3</text>
<text x="195.4" y="232.6">MMBT3904</text>
<text x="195.4" y="229.4">Q1</text>
<text x="239.5" y="232.6">MMBT3904</text>
<text x="239.5" y="229.4">Q2</text>
</g>
<g font-size="3.2" fill="#00f">
<text x="72.1" y="33.8">1</text>
<text x="76.6" y="35.2">VB</text>
<text x="92.5" y="35.2">3.3V</text>
<text x="102.3" y="33.8">40</text>
<text x="72.1" y="40.9">3</text>
<text x="72.1" y="37.4">2</text>
<text x="76.6" y="38.8">C13</text>
<text x="92.6" y="38.8">GND</text>
<text x="102.3" y="37.4">39</text>
<text x="102.3" y="40.9">38</text>
<text x="72.1" y="47.9">5</text>
<text x="72.1" y="44.4">4</text>
<text x="76.6" y="45.8">C15</text>
<text x="76.6" y="42.3">C14</text>
<text x="95.6" y="45.8">B9</text>
<text x="95.7" y="42.3">5V</text>
<text x="102.3" y="44.4">37</text>
<text x="102.3" y="47.9">36</text>
<text x="184.8" y="47.9">2</text>
<text x="211.8" y="47.9">7</text>
<text x="72.1" y="51.5">6</text>
<text x="76.6" y="52.9">A1</text>
<text x="76.6" y="49.4">A0</text>
<text x="95.6" y="49.4">B8</text>
<text x="95.6" y="52.9">B7</text>
<text x="102.3" y="51.5">35</text>
<text x="184.8" y="51.5">3</text>
<text x="188.3" y="49.7">VREF</text>
<text x="188.3" y="53.2">VFB</text>
<text x="202" y="53.2">SCLK</text>
<text x="204.2" y="49.7">DIN</text>
<text x="211.8" y="51.5">6</text>
<text x="72.1" y="58.5">8</text>
<text x="72.1" y="55">7</text>
<text x="76.6" y="59.9">A3</text>
<text x="76.6" y="56.4">A2</text>
<text x="95.6" y="56.4">B6</text>
<text x="95.6" y="59.9">B5</text>
<text x="102.3" y="55">34</text>
<text x="102.3" y="58.5">33</text>
<text x="184.8" y="55">4</text>
<text x="188.3" y="56.8">VOUT SYNC#</text>
<text x="211.8" y="55">5</text>
<text x="70.1" y="65.6">10</text>
<text x="72.1" y="62.1">9</text>
<text x="76.6" y="63.5">A4</text>
<text x="95.6" y="63.5">B4</text>
<text x="102.3" y="62.1">32</text>
<text x="102.3" y="65.6">31</text>
<text x="70.1" y="69.1">11</text>
<text x="76.6" y="70.5">A6</text>
<text x="76.6" y="67">A5</text>
<text x="93.6" y="70.5">A15</text>
<text x="95.6" y="67">B3</text>
<text x="102.3" y="69.1">30</text>
<text x="188.3" y="70.9">1</text>
<text x="70.1" y="76.2">13</text>
<text x="70.1" y="72.6">12</text>
<text x="76.6" y="77.6">B0</text>
<text x="76.6" y="74">A7</text>
<text x="93.6" y="77.6">A11</text>
<text x="95.8" y="74">12</text>
<text x="102.3" y="72.6">29</text>
<text x="102.3" y="76.2">28</text>
<text x="188.3" y="77.9">3</text>
<text x="188.3" y="74.4">2</text>
<text x="191.8" y="76.2">CH1</text>
<text x="191.8" y="72.6">CH0</text>
<text x="212.7" y="76.2">VREF</text>
<text x="222.4" y="74.4">13</text>
<text x="70.1" y="83.2">15</text>
<text x="70.1" y="79.7">14</text>
<text x="76.6" y="81.1">B1</text>
<text x="93.6" y="81.1">A10</text>
<text x="102.3" y="79.7">27</text>
<text x="102.3" y="83.2">26</text>
<text x="188.3" y="81.5">4</text>
<text x="191.8" y="83.2">CH3</text>
<text x="191.8" y="79.7">CH2</text>
<text x="214.8" y="83.2">CLK</text>
<text x="222.4" y="81.5">11</text>
<text x="70.1" y="86.7">16</text>
<text x="76.6" y="88.2">B11</text>
<text x="76.6" y="84.6">B10</text>
<text x="95.7" y="84.6">A9</text>
<text x="95.7" y="88.2">A8</text>
<text x="102.3" y="86.7">25</text>
<text x="188.3" y="88.5">6</text>
<text x="188.3" y="85">5</text>
<text x="191.8" y="86.7">NC</text>
<text x="211.7" y="86.7">DOUT</text>
<text x="222.4" y="85">10</text>
<text x="222.4" y="88.5">9</text>
<text x="70.1" y="93.8">18</text>
<text x="70.1" y="90.3">17</text>
<text x="76.6" y="95.2">3.3V</text>
<text x="76.6" y="91.7">RST</text>
<text x="93.6" y="91.7">B15</text>
<text x="93.6" y="95.2">B14</text>
<text x="102.3" y="90.3">24</text>
<text x="102.3" y="93.8">23</text>
<text x="191.8" y="90.3">NC</text>
<text x="214.8" y="90.3">DIN</text>
<text x="222.4" y="92">8</text>
<text x="70.1" y="100.9">20</text>
<text x="70.1" y="97.3">19</text>
<text x="76.6" y="98.7">GND</text>
<text x="93.6" y="98.7">B13</text>
<text x="102.3" y="97.3">22</text>
<text x="102.3" y="100.9">21</text>
<text x="76.6" y="102.3">GND</text>
<text x="93.6" y="102.3">B12</text>
<text x="205.9" y="125.6">9</text>
<text x="203.9" y="129.1">10</text>
<text x="209.4" y="127.3">QH</text>
<text x="209.4" y="130.8">SRCLR#</text>
<text x="226.6" y="130.8">QH</text>
<text x="233" y="129.1">7</text>
<text x="203.9" y="132.6">11</text>
<text x="203.9" y="136.1">12</text>
<text x="209.4" y="134.4">SRCLK</text>
<text x="209.4" y="137.9">RCLK</text>
<text x="226.6" y="134.4">QG</text>
<text x="227.2" y="137.9">QF</text>
<text x="233" y="136.1">5</text>
<text x="233" y="132.6">6</text>
<text x="203.9" y="139.7">13</text>
<text x="203.9" y="143.2">14</text>
<text x="209.4" y="141.4">OE#</text>
<text x="227" y="141.4">QE</text>
<text x="233" y="143.2">3</text>
<text x="233" y="139.7">4</text>
<text x="203.9" y="146.7">15</text>
<text x="209.4" y="145">SER</text>
<text x="209.4" y="148.5">QA</text>
<text x="226.6" y="145">QD</text>
<text x="226.8" y="148.5">QC</text>
<text x="233" y="146.7">2</text>
<text x="226.9" y="152">QB</text>
<text x="233" y="150.2">1</text>
<text x="203.9" y="178.5">10</text>
<text x="205.9" y="174.9">9</text>
<text x="209.4" y="176.7">QH</text>
<text x="233" y="178.5">7</text>
<text x="203.9" y="182">11</text>
<text x="203.9" y="185.5">12</text>
<text x="209.4" y="180.2">SRCLR#</text>
<text x="209.4" y="183.8">SRCLK</text>
<text x="226.6" y="183.8">QG</text>
<text x="226.6" y="180.2">QH</text>
<text x="233" y="185.5">5</text>
<text x="233" y="182">6</text>
<text x="203.9" y="189.1">13</text>
<text x="209.4" y="187.3">RCLK</text>
<text x="209.4" y="190.8">OE#</text>
<text x="227" y="190.8">QE</text>
<text x="227.2" y="187.3">QF</text>
<text x="233" y="189.1">4</text>
<text x="203.9" y="192.6">14</text>
<text x="203.9" y="196.1">15</text>
<text x="209.4" y="194.3">SER</text>
<text x="209.4" y="197.9">QA</text>
<text x="226.6" y="194.3">QD</text>
<text x="226.8" y="197.9">QC</text>
<text x="233" y="196.1">2</text>
<text x="233" y="192.6">3</text>
<text x="226.9" y="201.4">QB</text>
<text x="233" y="199.6">1</text>
</g>
<g font-size="3.2" fill="#f00">
<text x="184.8" y="44.4">1</text>
<text x="188.3" y="46.2">VDD</text>
<text x="222.4" y="70.9">14</text>
<text x="213.9" y="72.6">VDD</text>
<text x="203.9" y="150.2">16</text>
<text x="209.4" y="152">VCC</text>
<text x="203.9" y="199.6">16</text>
<text x="209.4" y="201.4">VCC</text>
</g>
<g font-size="3.2">
<text x="203.1" y="46.2">GND</text>
<text x="211.8" y="44.4">8</text>
<text x="222.4" y="77.9">12</text>
<text x="211.5" y="79.7">AGND</text>
<text x="188.3" y="92">7</text>
<text x="191.8" y="93.8">DGND CS#/SHDN</text>
<text x="233" y="125.6">8</text>
<text x="224.2" y="127.3">GND</text>
<text x="224.2" y="176.7">GND</text>
<text x="233" y="174.9">8</text>
</g>
<g font-size="2.5" fill="#800">
<text x="36.3" y="197.4" transform="rotate(-90 36.3 197.4)">1</text>
<text x="39.7" y="203.9" transform="rotate(-90 39.7 203.9)">2</text>
<text x="36.3" y="208" transform="rotate(-90 36.3 208)">3</text>
</g>
<g font-size="2.1" fill="#a54b4b">
<text x="312.6" y="104">12</text>
<text x="312.6" y="107.6">10</text>
<text x="314" y="111.1">9</text>
<text x="314" y="114.6">7</text>
<text x="314" y="118.2">1</text>
<text x="312.6" y="121.7">18</text>
<text x="312.6" y="125.2">17</text>
<text x="312.6" y="128.7">15</text>
<text x="64.7" y="137.6">A</text>
<text x="312.6" y="132.3">14</text>
<text x="314" y="135.8">6</text>
<text x="73.8" y="139.3">A</text>
<text x="83.3" y="142.8">B</text>
<text x="92.4" y="141.1">B</text>
<text x="314" y="142.9">4</text>
<text x="314" y="139.3">5</text>
<text x="64.7" y="144.6">C</text>
<text x="64.8" y="148.1">1</text>
<text x="73.8" y="149.9">1</text>
<text x="73.8" y="146.3">C</text>
<text x="83.4" y="149.9">2</text>
<text x="92.4" y="148.1">2</text>
<text x="312.6" y="149.9">13</text>
<text x="314" y="146.4">2</text>
<text x="311.8" y="157">8</text>
<text x="320.8" y="158.7">DP</text>
<text x="353.8" y="157.8" transform="rotate(-90 353.8 157.8)">K1</text>
<text x="392.6" y="157.8" transform="rotate(-90 392.6 157.8)">K2</text>
<text x="352" y="166" transform="rotate(-90 352 166)">16</text>
<text x="390.8" y="166" transform="rotate(-90 390.8 166)">11</text>
<text x="312.6" y="183.4">12</text>
<text x="312.6" y="186.9">10</text>
<text x="314" y="190.5">9</text>
<text x="314" y="194">7</text>
<text x="314" y="197.5">1</text>
<text x="312.6" y="201.1">18</text>
<text x="312.6" y="204.6">17</text>
<text x="312.6" y="208.1">15</text>
<text x="312.6" y="211.6">14</text>
<text x="314" y="215.2">6</text>
<text x="314" y="218.7">5</text>
<text x="314" y="222.2">4</text>
<text x="314" y="225.8">2</text>
<text x="312.6" y="229.3">13</text>
<text x="311.8" y="236.3">8</text>
<text x="320.8" y="238.1">DP</text>
<text x="353.8" y="237.1" transform="rotate(-90 353.8 237.1)">K1</text>
<text x="392.6" y="237.1" transform="rotate(-90 392.6 237.1)">K2</text>
<text x="352" y="245.4" transform="rotate(-90 352 245.4)">16</text>
<text x="390.8" y="245.4" transform="rotate(-90 390.8 245.4)">11</text>
</g>
<g font-size="1.4" fill="#a54b4b">
<text x="319.6" y="104.4">a</text>
<text x="319.6" y="107.9">b</text>
<text x="319.6" y="111.4">c</text>
<text x="341.6" y="108.6">a</text>
<text x="376.9" y="108.6">a</text>
<text x="319.6" y="115">d</text>
<text x="319.6" y="118.5">e</text>
<text x="337.2" y="114.6">h</text>
<text x="346" y="115">j</text>
<text x="372.5" y="114.6">h</text>
<text x="381.3" y="115">j</text>
<text x="319.6" y="122">f</text>
<text x="319.6" y="125.2">g</text>
<text x="325.7" y="120.1">f</text>
<text x="331.2" y="124.5">g</text>
<text x="354" y="121.8">b</text>
<text x="361" y="120.1">f</text>
<text x="366.5" y="124.5">g</text>
<text x="389.2" y="121.8">b</text>
<text x="319.6" y="129.1">h</text>
<text x="331.6" y="128">p</text>
<text x="345.7" y="127.7">k</text>
<text x="366.8" y="128">p</text>
<text x="380.9" y="127.7">k</text>
<text x="319.6" y="136.1">k</text>
<text x="319.6" y="132.6">j</text>
<text x="332.3" y="135.1">n</text>
<text x="344.3" y="135.4">l</text>
<text x="367.5" y="135.1">n</text>
<text x="379.5" y="135.4">l</text>
<text x="319.6" y="143.2">m</text>
<text x="319.6" y="139.7">l</text>
<text x="322.2" y="139.3">e</text>
<text x="351.1" y="140.2">c</text>
<text x="386.4" y="140.2">c</text>
<text x="319.6" y="146.7">n</text>
<text x="319.6" y="149.9">p</text>
<text x="339" y="146.7">m</text>
<text x="374.2" y="146.7">m</text>
<text x="335.3" y="153.4">d</text>
<text x="370.5" y="153.4">d</text>
<text x="319.6" y="183.8">a</text>
<text x="319.6" y="187.3">b</text>
<text x="319.6" y="190.8">c</text>
<text x="341.6" y="188">a</text>
<text x="376.9" y="188">a</text>
<text x="319.6" y="194.3">d</text>
<text x="319.6" y="197.9">e</text>
<text x="337.2" y="194">h</text>
<text x="346" y="194.3">j</text>
<text x="372.5" y="194">h</text>
<text x="381.3" y="194.3">j</text>
<text x="319.6" y="201.4">f</text>
<text x="325.7" y="199.5">f</text>
<text x="331.2" y="203.9">g</text>
<text x="354" y="201.2">b</text>
<text x="361" y="199.5">f</text>
<text x="366.5" y="203.9">g</text>
<text x="389.2" y="201.2">b</text>
<text x="319.6" y="204.6">g</text>
<text x="319.6" y="208.5">h</text>
<text x="331.6" y="207.4">p</text>
<text x="345.7" y="207">k</text>
<text x="366.8" y="207.4">p</text>
<text x="380.9" y="207">k</text>
<text x="319.6" y="215.5">k</text>
<text x="319.6" y="212">j</text>
<text x="332.3" y="214.5">n</text>
<text x="344.3" y="214.8">l</text>
<text x="367.5" y="214.5">n</text>
<text x="379.5" y="214.8">l</text>
<text x="319.6" y="219">l</text>
<text x="322.2" y="218.7">e</text>
<text x="351.1" y="219.6">c</text>
<text x="386.4" y="219.6">c</text>
<text x="319.6" y="222.6">m</text>
<text x="319.6" y="226.1">n</text>
<text x="339" y="226.1">m</text>
<text x="374.2" y="226.1">m</text>
<text x="319.6" y="229.3">p</text>
<text x="335.3" y="232.8">d</text>
<text x="370.5" y="232.8">d</text>
</g>
</svg>
